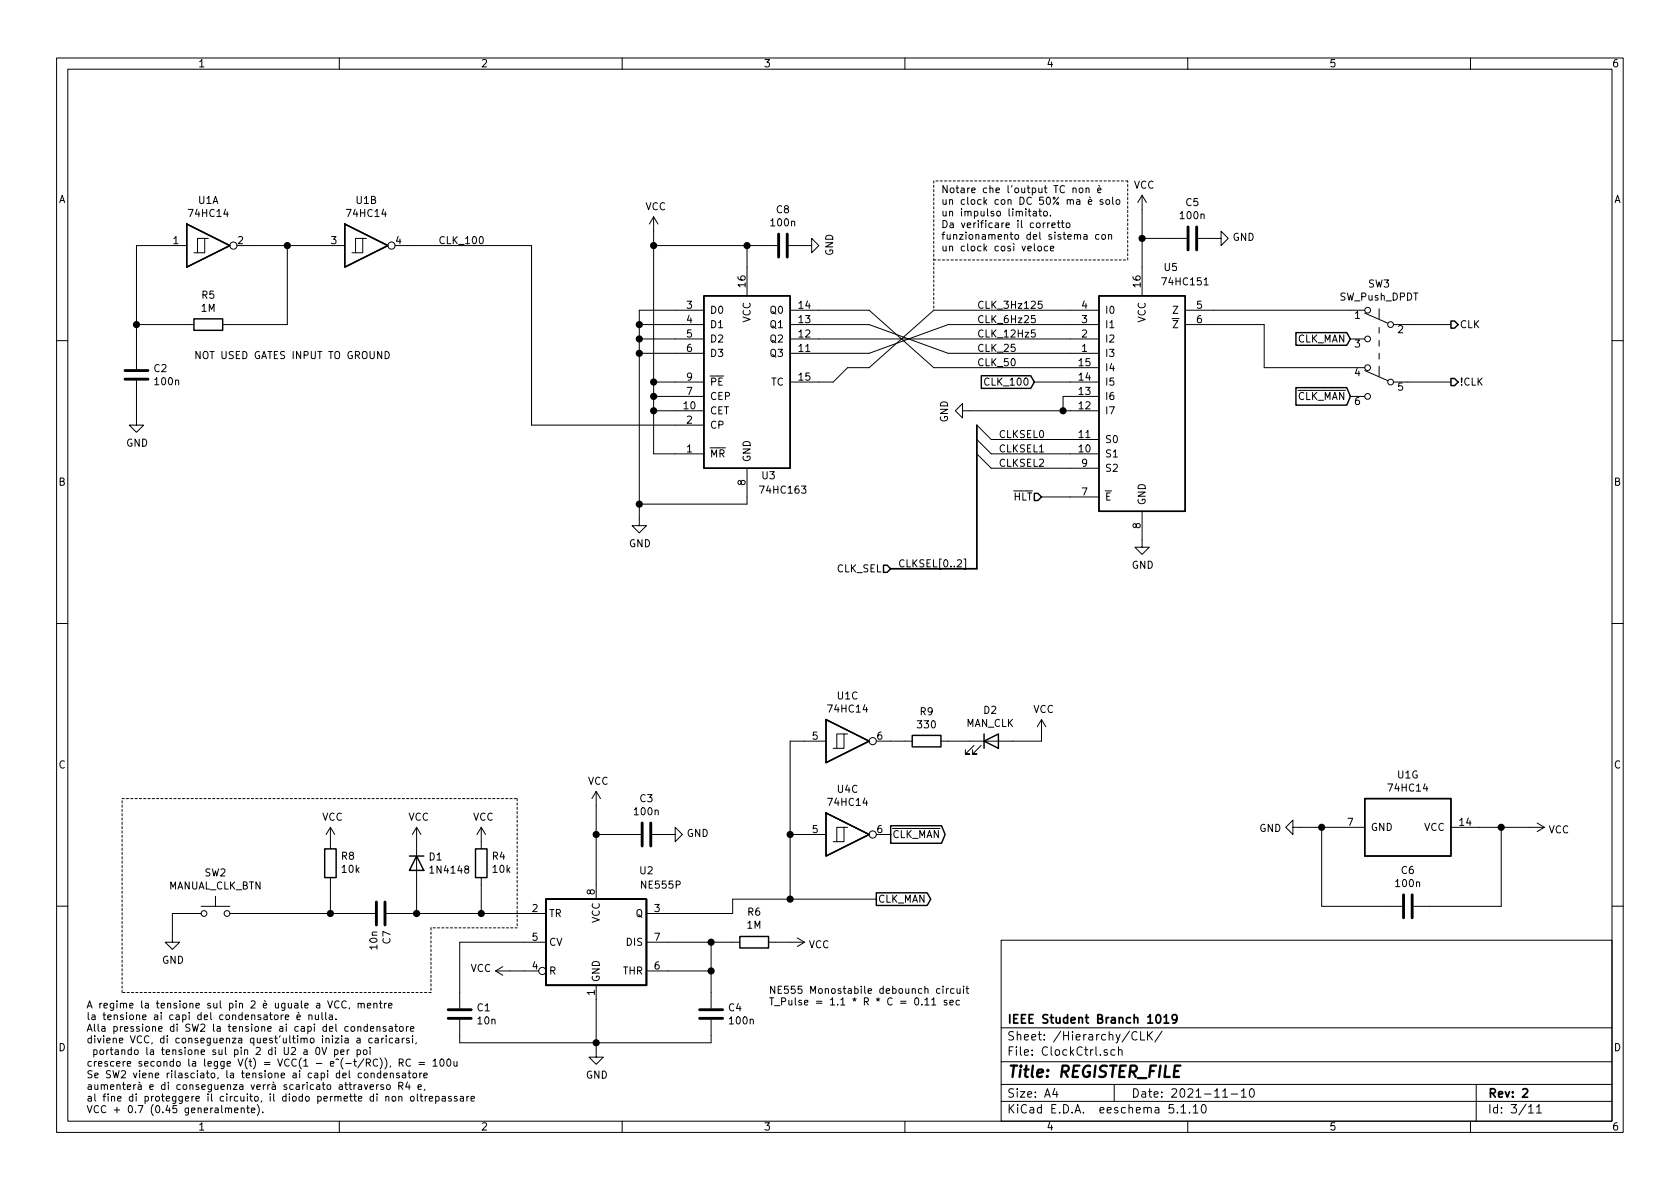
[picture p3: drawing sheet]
<svg xmlns="http://www.w3.org/2000/svg" width="297mm" height="210mm" viewBox="0 0 297 210" stroke-linecap="round" stroke-linejoin="round" font-family="sans-serif">
<g fill="none" stroke="#000" stroke-width=".18">
<path d="M10 10.3h277v189.9h-277zM12 12.2h273v186.1h-273zM60 10.3v1.9M110 10.3v1.9M160 10.3v1.9M210 10.3v1.9M260 10.3v1.9M115.6 38.3v42h8.9M115.6 38.3l-.8 1.3M115.6 38.3l.7 1.3M181.8 37.4h.5M182 36.9v1.1l.3 .2"/>
<path d="M182.7 37.4h.5v.8M183.2 37.7h-.4l-.1 .2v.2h.5M183.7 37.4h.4M183.8 36.9v1.1l.3 .2M184.6 37.4h.3l.3 .2-.1 .5-.3 .1-.3-.2zM184.8 39.4l-.3 .2M185.2 39.4v.9M185.6 39.4l-.4 .2M185.7 38.1v.1M186 39.8l.6-.1-.1-.2-.3-.1-.2 .2v.6h.5M186.9 39.4h.5M187.1 39v1.1l.3 .2"/>
<path d="M187.7 39.4h.4M187.8 39v1.1l.3 .2M188.6 39.5l.3-.1 .3 .2-.1 .6-.4 .1-.1-.2zM189.7 33.4l.2-.2 .3 .1 .1 .8M189.7 33.2v.9M190.9 33.4l.2-.2 .3 .2 .1 .5-.2 .1-.2 .1-.2-.1zM192 33.4l.2-.2 .3 .1 .1 .8M192 33.2v.9M192.4 35.7l.6-.1v-.2l-.4-.1-.2 .2 .1 .6h.5M192.6 34.8l.2 .2M194.1 33.6l.6-.1-.1-.2-.3-.1-.2 .2v.6h.5M194.3 32.8l.1 .1"/>
<path d="M195 35.4l-.3-.1-.2 .2 .1 .2 .4 .1v.3h-.5M195.6 35.4l.2-.1 .3 .1 .1 .5-.1 .2h-.3l-.2-.1zM196.7 34.9v1.1l.2 .1M197.5 35.4l.3-.1 .1 .1v.7h-.3l-.3-.2zM201.9 34.5v17.8M201.9 34.5l-.7 1.3M201.9 34.5l.8 1.3M24.1 57.4h10.2M33 43.4h-8.9v21.9M36.2 42.2h-1.3v2.5M36.8 42.2h-.6v2.5h-1.9M41.9 43.4h19.1"/>
<path d="M50.8 43.4v14h-11.4M64.1 42.2h-1.2v2.5M64.8 42.2h-.7v2.5h-1.9M69.8 43.4h24.2v31.8h30.5M84.9 41.9l.1-.1a.69 .69 0 0 1 .5 .7 .69 .69 0 0 1-.5 .6 .83 .83 0 0 1-.1-1.2zM113 59.9h11.5M113 57.4h11.5M115.6 43.4h21.8M124.5 54.9h-11.5v38.1h1.3l-1.3 1.2-1.2-1.2h1.2M132.1 43.4v8.9M139.4 43.4h4.1v-1.2l1.3 1.2-1.3 1.3v-1.3M139.7 57.4h14l13.9 5.1h26.7"/>
<path d="M139.7 54.9h14l11.4 10.1h29.2M139.7 59.9h54.6M182.9 43.1v1.1l.2 .2M183 55.8h-.6l-.1 .6 .2-.1 .5 .1v.5l-.2 .2-.5-.2M183 58.3h-.6l-.1 .6 .2-.1 .5 .1v.6l-.2 .1-.5-.1M183.5 43.7l.2-.2 .4 .2v.4l-.1 .2-.3 .1-.2-.2zM184.2 53.3h-.6l-.1 .6 .2-.2 .5 .2v.5l-.2 .1-.5-.1M185.2 43.6l-.3-.1-.3 .3 .2 .5h.4M185.7 43.9l.6-.1v-.2l-.4-.1-.2 .2 .1 .6h.5M191.6 41.5h.5l.1 .8M192.2 41.8h-.4l-.2 .2v.3h.6M194.3 41.5h-.3l-.3 .2 .1 .6h.5"/>
<path d="M194.3 57.4h-26.7l-13.9 5.1h-14M194.3 54.9h-29.2l-11.4 10.1h-3.8l-2.6 2.6h-7.6M194.9 41.5h.3l.2 .1v.7h-.4l-.2-.2zM196 41.6l.2-.1h.3v.8M196 41.5v.8M201.9 42.2h7.9M209.5 57.4h14v7.6h17.8M209.5 54.9h31.8M211.8 42.2h4.1v-1.3l1.3 1.3-1.3 1.2v-1.2M212.9 50.4h.7M238.8 59.9h2.5M241.3 55.4l4.1 1.7"/>
<path d="M243.8 54.6v1.8M243.8 57.9v1M246.4 57.4h10.1M10 60.2h2M24.1 67.3v7.9h1.3l-1.3 1.2-1.2-1.2h1.2M68.1 62.1a.64 .64 0 0 1 .7 .7 .64 .64 0 0 1-.7 .6zM113 62.5h11.5M115.6 72.6h8.9M115.6 70.1h8.9M115.6 67.6h8.9M170.2 72.6v-1.2l-1.3 1.2 1.3 1.3v-1.3h24.1M172.7 77.7l2.6 2.6h19"/>
<path d="M172.7 75.2l2.6 2.5h19M182.9 67.6h11.4M194.3 70.1h-6.3v2.5M238.8 70.1h2.5M241.3 65.5l4.1 1.8M243.8 60.2v1M243.8 62.5v1M243.8 64.8v1.7M246.4 67.6h10.1M285 60.2h2M132.1 82.8v6.3h-19.1M169.3 99.1l.4-.1 .3 .1v.2v.2l-.8 .7h.8"/>
<path d="M170.4 98.9h.3v1.8h-.3M172.7 80.3l2.6 2.5h19M184.1 87.9h10.2M201.9 90.4v6.4h1.3l-1.3 1.2-1.2-1.2h1.2M10 110.3h2M285 110.3h2M105.4 139.9v19.1M105.4 139.9l-.8 1.3M105.4 139.9l.8 1.3M146 131.1h-6.3v27.9M149.2 129.8h-1.2v2.5M149.9 129.8h-.7v2.5h-1.9"/>
<path d="M154.9 131.1h6.4M172.2 131.8l-1.5 1.5h.7h-.7v-.7M173.5 131.8l-1.5 1.5h.7h-.7v-.7M184.1 127.2v3.9h-17.7M184.1 127.2l-.7 1.3M184.1 127.2l.8 1.3M38.1 158.5v1.8M58.4 146.3l-.7 1.3M58.4 146.3v3.8M58.4 155.2v6.3M58.4 146.3l.8 1.3M73.7 146.3l-.8 1.3"/>
<path d="M73.7 146.3v15.2M73.7 146.3l.7 1.3M85.1 146.3v3.8M85.1 155.2v6.3M85.1 146.3l-.8 1.3M85.1 146.3l.8 1.3M105.4 147.6h7.9M115.3 147.6h4.1v-1.3l1.2 1.3-1.2 1.2v-1.2M139.7 147.6h6.3M149.2 146.3h-1.2v2.5M149.9 146.3h-.7v2.5h-1.9M154.9 159h-25.4v2.5h-15.2"/>
<path d="M154.9 147.6h2.6M228.6 146.3v-1.3l-1.3 1.3 1.3 1.3v-1.3h12.7M233.7 146.3v14h14.2M256.5 146.3h16.5M265.4 146.3v14h-15.5M271.8 145.5l1.2 .8M273 146.3l-1.2 .8M10 160.2h2M35.6 161.5h-5.1v5.1h1.2l-1.2 1.3-1.3-1.3h1.3M35.6 160.3h5M40.6 161.5h25.7M50.4 179.9l.7-.1-.1-.3h-.4l-.2 .1 .1 .7h.5"/>
<path d="M52.5 179.9l.6-.1-.1-.3h-.3l-.2 .1 .1 .7h.4M54.6 179.6l.2-.1h.3l.1 .8M54.6 179.5v.8M55.8 179.5v.8h.3l.2-.1M56.3 179.5v.8M56.9 179v1.1l.2 .2M57.6 179v1.1l.2 .2M57.9 177l.5 1.3 .4-1.3M58.2 179.5h.5l.1 .8M58.8 179.8h-.4l-.2 .2v.3h.6M59.9 177.1a.51 .51 0 0 0-.6 0 .51 .51 0 0 0-.1 .6 .46 .46 0 0 0 .2 .5 .46 .46 0 0 0 .5-.1M61.2 177.1a.51 .51 0 0 0-.6 0 .51 .51 0 0 0-.2 .6 .46 .46 0 0 0 .3 .5 .46 .46 0 0 0 .5-.1"/>
<path d="M61.8 178.2l-.1 .2M63.3 177.5l.2-.1 .3 .1 .1 .8M63.3 177.4v.9M63.9 177.6l.2-.2 .2 .1 .1 .8M64.9 177.8l.7-.1-.1-.2-.4-.1-.2 .2 .1 .6h.5M66.1 177.5l.2-.1 .3 .1v.8M66.1 177.4v.9M67.1 177.4h.5M67.3 177v1.1l.3 .2M68 177.4v.9M68.3 161.5h28.2M68.4 177.4l-.4 .2"/>
<path d="M68.7 177.8l.6-.1-.1-.2-.3-.1-.2 .2 .1 .6h.4M87.6 171.7l1.3 .8M87.6 171.7h7.6M88.9 170.9l-1.3 .8M96.5 166.6h-15.2v11.7M105.4 174.2v12.7h1.3l-1.3 1.3-1.3-1.3h1.3M114.3 171.7h11.4M114.3 166.6h16.5M125.7 166.6v11.7M135.9 166.6h6.3M141 165.9l1.2 .7M142.2 166.6l-1.2 .8"/>
<path d="M161.8 176.6l.2-.2a.69 .69 0 0 1 .5 .7 .69 .69 0 0 1-.5 .6l-.2-.2-.1-.3zM163 177.6v.1M163.5 176.8l.4-.4v1.3M163.5 177.7h.8M164.7 176.8l.4-.4v1.3M164.7 177.7h.8M166.2 174.9l-.4-.1-.2 .3 .1 .5h.5M166.7 174.4v.1M166.7 174.8v.9M167.3 174.8v.9M167.4 176.9h-.3l-.2 .2 .1 .1 .4 .2v.3h-.5M167.7 174.8l-.4 .3"/>
<path d="M167.9 177.3l.7-.1-.1-.3h-.4l-.2 .2 .1 .6h.5M168.7 174.9l-.4-.1-.2 .3 .1 .5h.5M169.2 174.8l.1 .8 .3 .1 .1-.2M169.6 176.9h-.3l-.3 .2 .2 .6h.4M169.7 174.8v.9M170.4 174.4v.1M170.4 174.8v.9M170.8 174.8h.5M171 174.4v1.1l.3 .2M177 166.3h108v32h-108zM285 160.2h2M40.4 196.1l.2-.2 .3 .1v.8"/>
<path d="M41.5 196.3l.6-.1-.1-.2-.3-.1-.2 .2 .1 .6h.4M42.6 196.1l.2-.2 .3 .1 .1 .8M42.6 195.9v.9M43.6 195.9h.5M43.8 195.5v1.1l.3 .2M44.4 196.3l.7-.1-.1-.2-.4-.1-.2 .2 .1 .6h.5M45.5 195.3a1.47 1.47 0 0 1 0 2M46.5 196.6v.2M53.8 185.7h.5v.8M54.3 185.9l-.4 .1-.2 .2 .1 .2h.5M55.9 185.3l.2-.1a.69 .69 0 0 1 .5 .6 .69 .69 0 0 1-.5 .7l-.2-.1-.1-.4zM56.9 185.2l.4 1.3 .5-1.3"/>
<path d="M59.2 185.7l.3-.1 .3 .3-.2 .5h-.4M59.2 185.6v1.3M59.4 180.2v.1M60 198.3v1.9M60.2 186l.6-.1v-.2l-.4-.1-.2 .2 .1 .6h.5M61.4 185.6v.9M61.7 185.6l-.3 .3M62.1 181.7l.2-.2 .4 .2v.4l-.1 .2-.3 .1-.2-.2zM63.1 183.6h.5l.1 .8M63.1 185.7l.4-.1 .3 .3-.2 .5h-.5M63.1 185.6v1.3M63.3 181.7l.1-.2 .4 .1v.8"/>
<path d="M63.3 181.5v.9M63.4 191.9h.5v.8M63.7 183.9h-.4l-.2 .2v.3h.6M63.9 189.8h-.3l-.3 .2 .1 .5h.5M63.9 192.1l-.4 .1-.2 .1 .1 .3h.5M64.3 185.7l.3-.1 .3 .3-.1 .5-.3 .1-.2-.1zM64.4 191.8l.3 .9 .3-.9M64.5 189.9l.1-.1 .4 .1 .1 .5-.2 .1-.3 .1-.1-.1zM64.9 181.6l-.3-.1-.3 .3 .2 .5h.4M64.9 181.1v1.3M65.4 185.2v.1M65.4 192.2l.6-.1v-.2l-.4-.1-.2 .2 .1 .6h.5"/>
<path d="M65.4 185.6v.9M65.5 181.9l.6-.1-.1-.2-.3-.1-.2 .2 .1 .6h.4M65.6 189.9l.2-.1h.3l.1 .8M65.6 189.8v.8M65.8 183.6h-.4l-.2 .2 .1 .6h.5M66.3 183.6h.5l.1 .8M66.6 191.8v.9M66.6 181.7l.2-.2 .3 .1 .1 .8M66.6 181.5v.9M66.8 187.4a.51 .51 0 0 0-.7 0 .51 .51 0 0 0-.1 .6 .46 .46 0 0 0 .2 .5 .46 .46 0 0 0 .6-.1M66.9 183.9h-.4l-.2 .2v.3h.6M67 191.8l-.3 .1-.1 .1"/>
<path d="M67.2 187.1a1.4 1.4 0 0 1 0 1.9M67.3 189.8h-.3l-.3 .2 .1 .5h.5M67.3 189.3v1.3M67.5 183.6v.8M67.8 191.9l-.3-.1-.2 .2 .1 .2 .4 .1v.3h-.5M67.9 183.6l-.4 .2M67.9 190.2l.6-.1-.1-.3h-.4l-.1 .1v.6h.5M68 187.1a1.47 1.47 0 0 1 0 1.9M68.2 181.6l-.3-.1-.2 .2 .1 .2 .4 .1v.3h-.5M68.2 194l.2-.1h.3l.1 .8M68.3 183.2v.1M68.3 183.6v.8"/>
<path d="M68.5 191.9l.3-.1 .2 .2-.1 .6-.3 .1-.2-.2zM68.8 181.6h.5l.1 .8M69 189.9l.2-.1h.3v.8M69 189.8v.8M69.1 188.5l-.2 .2M69.4 181.8l-.5 .1-.1 .2 .1 .3 .5-.1M69.4 183.6h-.3l-.3 .2 .1 .6h.5M69.4 193.9h.3l.2 .1 .1 .5-.2 .2h-.3l-.1-.1zM69.8 181.5h.5M70 181.1v1.1l.3 .2M70 183.6h.5v.8M70.5 183.9h-.4l-.2 .2 .1 .3h.5"/>
<path d="M70.5 192h.6l.1-.2v-.3l-.2-.1h-.5v1.3M70.5 194l.2-.1h.3l.1 .8M70.5 193.9v.8M70.6 187.9h.6v-.5l-.1-.1h-.5v1.2M70.6 189.8h-.3l-.2 .1 .1 .2 .4 .1v.3h-.5M70.7 181.7l.2-.2 .3 .2 .1 .4-.1 .2-.3 .1-.2-.2zM70.8 192l.4 .7M70.9 187.9l.4 .6M71.1 183.6v.8M71.2 189.8h.5v.8M71.5 183.6l-.4 .2M71.7 190.1h-.4l-.2 .2 .1 .2h.5"/>
<path d="M71.9 181.5v.9M72 191.3l-.3 .9h.8M72.2 189.8h.4M72.2 181.5l-.2 .1-.1 .2M72.3 183.6h-.3l-.1 .2v.1l.4 .2v.3h-.4M72.3 189.3v1.1l.3 .2M72.3 191.8v.9M72.6 181.9l.6-.1-.1-.2-.4-.1-.1 .2v.6h.5M72.6 187.4a.6 .6 0 0 0-.9 .4 .6 .6 0 0 0 .6 .7l.3-.1M72.7 193.9h.3l.2 .1-.1 .7h-.3l-.2-.2zM72.9 183.2v.1M72.9 183.6v.8"/>
<path d="M73.1 189.9l.1-.1 .4 .1 .1 .5-.2 .1-.3 .1-.1-.1zM73.6 184.4l-.1 .2M73.8 193.4v1.1l.2 .2M73.9 192.2l.6-.1-.1-.2-.3-.1-.2 .2 .1 .6h.4M74.1 187.9h1M74.1 188.2h1M74.2 189.8v.8M74.3 193.9h.5M74.4 193.4v1.1l.4 .2M74.6 189.8h-.3l-.1 .2M74.9 190.2l.6-.1v-.3h-.4l-.2 .1 .1 .6h.5M75.1 192.6l-.1 .2"/>
<path d="M75.2 193.9v.8M75.5 193.9h-.2l-.1 .2M75.9 194.3l.6-.1v-.3h-.4l-.2 .2 .1 .6h.5M76.6 187.6l.3-.3v1.2M76.6 188.5h.7M77 193.9h.4l.2 .2-.1 .6h-.5M77 193.9v1.2M77.9 187.4l.2-.1a.67 .67 0 0 1 .4 .6 .67 .67 0 0 1-.4 .6l-.3-.2v-.2zM78.2 193.9h.5v.8M78.7 194.2h-.4l-.2 .2 .2 .3h.4M79.1 187.4l.2-.1a.69 .69 0 0 1 .4 .6 .69 .69 0 0 1-.4 .6l-.2-.1-.1-.3zM79.8 193.9h-.3l-.2 .2v.1l.5 .2v.3h-.5"/>
<path d="M80.3 187.7v.8h.3l.2-.1M80.8 193.9h-.3l-.2 .2 .1 .1 .4 .2v.3h-.5M80.8 187.7v.8M81.3 180.3v4.1h44.4v-4.1M81.4 193.9h.5v.8M81.9 194.2h-.4l-.1 .2v.3h.5M82.5 193.9v.8M82.9 193.9l-.4 .2M83.3 194.3l.6-.1-.1-.3h-.3l-.2 .2v.6h.5M110 198.3v1.9M160 198.3v1.9M177 194.8h108"/>
<path d="M177 191.8h108M177 187.8h108M177 181.8h108M186.5 192.5l-.4 1h1M186.8 193v1M195.8 185.7l-.4-.1-.2 .2 .1 .2 .5 .2v.3h-.6M197 191.8v3M197.1 185.7l-.4-.1-.3 .3 .1 .6 .2 .1 .4-.1M197.8 185.7l.2-.1 .3 .1 .1 .9M197.8 185.1v1.5M201 182.6a.59 .59 0 0 0-.7 0 .59 .59 0 0 0-.2 .7 .56 .56 0 0 0 .3 .5 .56 .56 0 0 0 .6 0M201.7 182.4v1.5h.7"/>
<path d="M202.9 182.4v1.5M203.1 183.1l.7 .8M203.8 182.4l-.9 .9M205.5 182.3l-1.3 2M208.2 196.7v.1M208.8 195.8l.4-.5v1.5M208.8 196.8h.9M210 198.3v1.9M210.3 196.7v.1M211 195.8l.4-.5v1.5M211 196.8h.8M212.6 195.4l.2-.1a.8 .8 0 0 1 .5 .8 .8 .8 0 0 1-.5 .7 1 1 0 0 1-.2-1.4z"/>
<path d="M216.2 194h.8M217.7 193.5h1.1M219.5 193l.4-.5v1.5M219.5 194h.8M221.1 192.6l.2-.1a.8 .8 0 0 1 .5 .8 .8 .8 0 0 1-.5 .7 1 1 0 0 1-.2-1.4zM260 198.3v1.9M261 191.8v6.5M270.3 195.8l.4-.5v1.5M270.3 196.8h.8M271.7 195.8l.4-.5v1.5M271.7 196.8h.8"/>
<circle cx="41.3" cy="43.4" r=".63"/>
<circle cx="69.2" cy="43.4" r=".63"/>
<circle cx="241.8" cy="59.9" r=".51"/>
<circle cx="241.8" cy="54.9" r=".51"/>
<circle cx="245.9" cy="57.4" r=".51"/>
<circle cx="241.8" cy="70.1" r=".51"/>
<circle cx="241.8" cy="65" r=".51"/>
<circle cx="245.9" cy="67.6" r=".51"/>
<circle cx="154.3" cy="131.1" r=".63"/>
<circle cx="154.3" cy="147.6" r=".63"/>
<circle cx="36.1" cy="161.5" r=".51"/>
<circle cx="40.1" cy="161.5" r=".51"/>
<circle cx="95.9" cy="171.7" r=".63"/>
</g>
<path d="M172.7 75.2v25.4h-15.2M204.5 179.6l.2-.2a.81 .81 0 0 1 .6 .6 .81 .81 0 0 1-.3 .8l-.1 .1a.79 .79 0 0 1-.4-1.3zM205.8 179.9l.4-.5v1.5M205.8 180.9h.9M208.1 180.1l-.1 .1a.48 .48 0 0 1-.6 .1l-.2-.2 .2-.6a.48 .48 0 0 1 .6 .1 1.27 1.27 0 0 1-.2 1.2l-.4 .1M269.2 192.7l.3-.2h.3l.3 .5-.9 1h.9" fill="none" stroke="#000" stroke-width=".3"/>
<path d="M208.7 188.4h-1l-.2 2h1" fill="none" stroke="#000" stroke-width=".41"/>
<g fill="none" stroke="#000" stroke-width=".25">
<path d="M33 39.6l7.6 3.8-7.6 3.8zM61 39.6l7.6 3.8-7.6 3.8zM34.3 56.4h5.1v2h-5.1zM124.5 52.3h15.2v30.5h-15.2zM194.3 52.3h15.2v38.1h-15.2zM229.1 58.8h9l.7 1.1-.7 1.2h-9zM256.5 56.8h.7l.6 .6-.6 .6h-.7zM173.5 66.4h8.7l.7 1.2-.7 1.1h-8.7zM229.1 68.5h9l.7 1.6-.7 1.5h-9zM256.5 66.9h.7l.6 .7-.6 .6h-.7zM156.2 99.9h.6l.7 .7-.7 .6h-.6zM182.9 87.2h.6l.6 .7-.6 .6h-.6z"/>
<path d="M146 127.2l7.7 3.9-7.7 3.8zM161.3 130h5.1v2.1h-5.1zM174 131.1l2.5-1.3v2.5zM174 129.8v2.5M57.4 150.1h2v5.1h-2zM72.4 151.4h2.5M73.7 151.4l1.2 2.5h-2.5zM84.1 150.1h2v5.1h-2zM96.5 159h17.8v15.2h-17.8zM146 143.8l7.7 3.8-7.7 3.8zM154.9 157.9h9l.7 1.1-.7 1.1h-9zM157.5 146h9l.6 1.6-.6 1.5h-9z"/>
<path d="M241.3 141.2h15.2v10.2h-15.2zM130.8 165.6h5.1v2h-5.1z"/>
</g>
<g fill="none" stroke="#000" stroke-width=".51">
<path d="M137.7 41.4v4.1M139.2 41.4v4.1M210.1 40.1v4.1M211.6 40.1v4.1M22.1 67.1h4.1M22.1 65.5h4.1M66.5 159.5v4.1M68.1 159.5v4.1M113.5 145.5v4.1M115.1 145.5v4.1M248.2 158.2v4.1M249.7 158.2v4.1"/>
<path d="M79.2 178.6h4.1M123.7 178.6h4.1M79.2 180.1h4.1M123.7 180.1h4.1"/>
</g>
<path d="M165.1 32v22.9M199.4 32h-34.3M165.1 46h34.3M199.4 46v-14M21.6 141.2h69.8M91.4 141.2v22.9M21.6 175.5v-34.3M76.2 175.5h-54.6M76.2 164.1v11.4M91.4 164.1h-15.2" fill="none" stroke="#000" stroke-width=".18" stroke-dasharray=".4 .4"/>
<g fill="#000" stroke="#000" stroke-width=".25">
<circle cx="24.1" cy="57.4" r=".51"/>
<circle cx="50.8" cy="43.4" r=".51"/>
<circle cx="113" cy="57.4" r=".51"/>
<circle cx="113" cy="59.9" r=".51"/>
<circle cx="115.6" cy="43.4" r=".51"/>
<circle cx="132.1" cy="43.4" r=".51"/>
<circle cx="201.9" cy="42.2" r=".51"/>
<circle cx="113" cy="62.5" r=".51"/>
<circle cx="115.6" cy="67.6" r=".51"/>
<circle cx="115.6" cy="72.6" r=".51"/>
<circle cx="115.6" cy="70.1" r=".51"/>
<circle cx="188" cy="72.6" r=".51"/>
<circle cx="113" cy="89.1" r=".51"/>
<circle cx="105.4" cy="147.6" r=".51"/>
<circle cx="139.7" cy="159" r=".51"/>
<circle cx="139.7" cy="147.6" r=".51"/>
<circle cx="233.7" cy="146.3" r=".51"/>
<circle cx="265.4" cy="146.3" r=".51"/>
<circle cx="58.4" cy="161.5" r=".51"/>
<circle cx="73.7" cy="161.5" r=".51"/>
<circle cx="85.1" cy="161.5" r=".51"/>
<circle cx="125.7" cy="171.7" r=".51"/>
<circle cx="125.7" cy="166.6" r=".51"/>
<circle cx="105.4" cy="184.4" r=".51"/>
</g>
<text font-size="2.8" x="178" y="190.5">Title: REGISTER_FILE</text>
<g font-size="2.1">
<text x="178" y="184">Sheet: /Hierarchy/CLK/</text>
<text x="178" y="181">IEEE Student Branch 1019</text>
<text x="178" y="186.7">File: ClockCtrl.sch</text>
<text x="178" y="196.9">KiCad E.D.A. eeschema 5.1.10</text>
<text x="178" y="194.1">Size: A4</text>
<text x="200" y="194.1">Date: 2021-11-10</text>
<text x="263" y="194.1">Rev: 2</text>
<text x="263" y="196.9">Id: 3/11</text>
</g>
<g font-size="1.8">
<text x="35" y="11.9">1</text>
<text x="85" y="11.9">2</text>
<text x="135" y="11.9">3</text>
<text x="185" y="11.9">4</text>
<text x="235" y="11.9">5</text>
<text x="285" y="11.9">6</text>
<text x="10.4" y="35.9">A</text>
<text x="166.4" y="34.2">Notare che l'output TC non è</text>
<text x="200.5" y="33.4">VCC</text>
<text x="285.4" y="35.9">A</text>
<text x="33.6" y="38.4">74HC14</text>
<text x="35.1" y="36.1">U1A</text>
<text x="61.5" y="38.4">74HC14</text>
<text x="63" y="36.1">U1B</text>
<text x="114.1" y="37.2">VCC</text>
<text x="136.4" y="40">100n</text>
<text x="137.3" y="37.7">C8</text>
<text x="166.4" y="36.2">un clock con DC 50% ma è solo</text>
<text x="166.4" y="38.3">un impulso limitato.</text>
<text x="166.4" y="40.3">Da verificare il corretto</text>
<text x="208.8" y="38.8">100n</text>
<text x="209.7" y="36.4">C5</text>
<text x="30.6" y="43.2">1</text>
<text x="42.1" y="43.2">2</text>
<text x="58.6" y="43.2">3</text>
<text x="70" y="43.2">4</text>
<text x="77.5" y="43.2">CLK_100</text>
<text x="147.3" y="45.3" transform="rotate(-90 147.3 45.3)">GND</text>
<text x="166.4" y="42.4">funzionamento del sistema con</text>
<text x="166.4" y="44.4">un clock così veloce</text>
<text x="205.9" y="47.9">U5</text>
<text x="217.9" y="42.6">GND</text>
<text x="35.7" y="52.8">R5</text>
<text x="131.8" y="50.7" transform="rotate(-90 131.8 50.7)">16</text>
<text x="201.7" y="50.7" transform="rotate(-90 201.7 50.7)">16</text>
<text x="205.8" y="50.5">74HC151</text>
<text x="236.9" y="53.2">SW_Push_DPDT</text>
<text x="241.9" y="50.8">SW3</text>
<text x="35.6" y="55.1">1M</text>
<text x="121.4" y="54.6">3</text>
<text x="121.4" y="57.1">4</text>
<text x="121.4" y="59.7">5</text>
<text x="125.5" y="55.5">D0</text>
<text x="125.5" y="58">D1</text>
<text x="132.7" y="57.1" transform="rotate(-90 132.7 57.1)">VCC</text>
<text x="136.3" y="58">Q1</text>
<text x="136.3" y="55.5">Q0</text>
<text x="141.3" y="59.7">12</text>
<text x="141.3" y="57.1">13</text>
<text x="141.3" y="54.6">14</text>
<text x="172.7" y="57.1">CLK_6Hz25</text>
<text x="172.7" y="54.6">CLK_3Hz125</text>
<text x="172.7" y="59.7">CLK_12Hz5</text>
<text x="191.3" y="59.7">2</text>
<text x="191.3" y="57.1">3</text>
<text x="191.3" y="54.6">4</text>
<text x="195.3" y="58">I1</text>
<text x="195.3" y="55.5">I0</text>
<text x="202.6" y="57.1" transform="rotate(-90 202.6 57.1)">VCC</text>
<text x="207.4" y="55.5">Z</text>
<text x="207.4" y="58">Z</text>
<text x="211.6" y="54.6">5</text>
<text x="211.6" y="57.1">6</text>
<text x="239.5" y="56.4">1</text>
<text x="247.2" y="58.9">2</text>
<text x="258.1" y="58">CLK</text>
<text x="27.3" y="65.8">C2</text>
<text x="34.3" y="63.5">NOT USED GATES INPUT TO GROUND</text>
<text x="121.4" y="62.2">6</text>
<text x="125.5" y="60.6">D2</text>
<text x="125.5" y="63.1">D3</text>
<text x="136.3" y="63.1">Q3</text>
<text x="136.3" y="60.6">Q2</text>
<text x="141.3" y="62.2">11</text>
<text x="172.7" y="64.8">CLK_50</text>
<text x="172.7" y="62.2">CLK_25</text>
<text x="190.8" y="64.8">15</text>
<text x="191.3" y="62.2">1</text>
<text x="195.3" y="63.1">I3</text>
<text x="195.3" y="65.7">I4</text>
<text x="195.3" y="60.6">I2</text>
<text x="229.3" y="60.6">CLK_MAN</text>
<text x="239.5" y="61.5">3</text>
<text x="27.5" y="68.1">100n</text>
<text x="121.4" y="69.8">7</text>
<text x="121.4" y="67.3">9</text>
<text x="125.5" y="70.7">CEP</text>
<text x="125.5" y="68.2">PE</text>
<text x="136.3" y="68.2">TC</text>
<text x="141.3" y="67.3">15</text>
<text x="174.5" y="68.2">CLK_100</text>
<text x="190.8" y="69.8">13</text>
<text x="190.8" y="67.3">14</text>
<text x="195.3" y="70.7">I6</text>
<text x="195.3" y="68.2">I5</text>
<text x="229.3" y="70.7">CLK_MAN</text>
<text x="239.5" y="66.5">4</text>
<text x="239.5" y="71.6">6</text>
<text x="247.2" y="69.1">5</text>
<text x="258.1" y="68.2">!CLK</text>
<text x="121" y="72.4">10</text>
<text x="121.4" y="74.9">2</text>
<text x="125.5" y="73.3">CET</text>
<text x="125.5" y="75.8">CP</text>
<text x="167.6" y="74.7" transform="rotate(-90 167.6 74.7)">GND</text>
<text x="176.5" y="77.5">CLKSEL0</text>
<text x="190.8" y="77.5">11</text>
<text x="190.8" y="72.4">12</text>
<text x="195.3" y="73.3">I7</text>
<text x="22.3" y="79">GND</text>
<text x="121.4" y="80">1</text>
<text x="125.5" y="80.9">MR</text>
<text x="132.7" y="81.8" transform="rotate(-90 132.7 81.8)">GND</text>
<text x="176.5" y="82.5">CLKSEL2</text>
<text x="176.5" y="80">CLKSEL1</text>
<text x="190.8" y="80">10</text>
<text x="191.3" y="82.5">9</text>
<text x="195.3" y="80.9">S1</text>
<text x="195.3" y="78.4">S0</text>
<text x="195.3" y="83.4">S2</text>
<text x="10.4" y="85.9">B</text>
<text x="131.8" y="85.8" transform="rotate(-90 131.8 85.8)">8</text>
<text x="134.7" y="87.3">74HC163</text>
<text x="134.8" y="84.8">U3</text>
<text x="179.2" y="88.5">HLT</text>
<text x="191.3" y="87.6">7</text>
<text x="195.3" y="88.5">E</text>
<text x="202.6" y="89.4" transform="rotate(-90 202.6 89.4)">GND</text>
<text x="285.4" y="85.9">B</text>
<text x="201.7" y="93.4" transform="rotate(-90 201.7 93.4)">8</text>
<text x="111.2" y="96.8">GND</text>
<text x="147.9" y="101.2">CLK_SEL</text>
<text x="158.7" y="100.3">CLKSEL[0..2]</text>
<text x="200.1" y="100.6">GND</text>
<text x="148.1" y="123.7">U1C</text>
<text x="143.7" y="130.8">5</text>
<text x="146.6" y="126">74HC14</text>
<text x="155.1" y="130.8">6</text>
<text x="162.4" y="128.8">330</text>
<text x="162.7" y="126.5">R9</text>
<text x="170.8" y="128.5">MAN_CLK</text>
<text x="174" y="126.2">D2</text>
<text x="182.7" y="126.1">VCC</text>
<text x="10.4" y="135.9">C</text>
<text x="247.1" y="137.7">U1G</text>
<text x="285.4" y="135.9">C</text>
<text x="103.9" y="138.8">VCC</text>
<text x="113.2" y="141.9">C3</text>
<text x="146.6" y="142.5">74HC14</text>
<text x="148.1" y="140.2">U4C</text>
<text x="245.7" y="140">74HC14</text>
<text x="56.9" y="145.1">VCC</text>
<text x="72.2" y="145.1">VCC</text>
<text x="83.6" y="145.1">VCC</text>
<text x="112.3" y="144.2">100n</text>
<text x="121.4" y="148">GND</text>
<text x="143.7" y="147.3">5</text>
<text x="155.1" y="147.3">6</text>
<text x="157.7" y="148.2">CLK_MAN</text>
<text x="222.7" y="147.1">GND</text>
<text x="238.3" y="146">7</text>
<text x="242.3" y="146.9">GND</text>
<text x="251.8" y="146.9">VCC</text>
<text x="258.1" y="146">14</text>
<text x="273.8" y="147.4">VCC</text>
<text x="36.2" y="155">SW2</text>
<text x="60.4" y="152">R8</text>
<text x="60.5" y="154.4">10k</text>
<text x="75.9" y="152.2">D1</text>
<text x="76.4" y="154.5">1N4148</text>
<text x="87.1" y="152">R4</text>
<text x="87.2" y="154.4">10k</text>
<text x="113.2" y="154.6">U2</text>
<text x="247.8" y="154.6">C6</text>
<text x="29.7" y="157.3">MANUAL_CLK_BTN</text>
<text x="94.1" y="161.3">2</text>
<text x="105.2" y="158.2" transform="rotate(-90 105.2 158.2)">8</text>
<text x="113.6" y="157.1">NE555P</text>
<text x="115.7" y="161.3">3</text>
<text x="132.2" y="161.9">R6</text>
<text x="155.2" y="159.6">CLK_MAN</text>
<text x="246.9" y="156.9">100n</text>
<text x="66.7" y="167.8" transform="rotate(-90 66.7 167.8)">10n</text>
<text x="69" y="166.9" transform="rotate(-90 69 166.9)">C7</text>
<text x="94.1" y="166.4">5</text>
<text x="97" y="162.2">TR</text>
<text x="97" y="167.3">CV</text>
<text x="106" y="163.2" transform="rotate(-90 106 163.2)">VCC</text>
<text x="110.8" y="167.3">DIS</text>
<text x="112.4" y="162.2">Q</text>
<text x="115.7" y="166.4">7</text>
<text x="132.1" y="164.2">1M</text>
<text x="143" y="167.7">VCC</text>
<text x="28.7" y="170.4">GND</text>
<text x="83.2" y="171.9">VCC</text>
<text x="94.1" y="171.4">4</text>
<text x="97" y="172.3">R</text>
<text x="106" y="173.7" transform="rotate(-90 106 173.7)">GND</text>
<text x="110.2" y="172.3">THR</text>
<text x="115.7" y="171.4">6</text>
<text x="15.2" y="178.3">A regime la tensione sul pin 2 è uguale a VCC, mentre</text>
<text x="84.4" y="178.8">C1</text>
<text x="105.2" y="176" transform="rotate(-90 105.2 176)">1</text>
<text x="128.9" y="178.8">C4</text>
<text x="135.9" y="175.7">NE555 Monostabile debounch circuit</text>
<text x="135.9" y="177.8">T_Pulse = 1.1 * R * C = 0.11 sec</text>
<text x="10.4" y="185.9">D</text>
<text x="15.2" y="180.4">la tensione ai capi del condensatore è nulla.</text>
<text x="15.2" y="182.4">Alla pressione di SW2 la tensione ai capi del condensatore</text>
<text x="15.2" y="184.5">diviene VCC, di conseguenza quest'ultimo inizia a caricarsi,</text>
<text x="84.5" y="181.1">10n</text>
<text x="129.1" y="181.1">100n</text>
<text x="285.4" y="185.9">D</text>
<text x="15.2" y="188.6">crescere secondo la legge V(t) = VCC(1 - e^(-t/RC)), RC = 100u</text>
<text x="15.2" y="190.7">Se SW2 viene rilasciato, la tensione ai capi del condensatore</text>
<text x="15.7" y="186.6">portando la tensione sul pin 2 di U2 a 0V per poi</text>
<text x="103.6" y="190.7">GND</text>
<text x="15.2" y="192.7">aumenterà e di conseguenza verrà scaricato attraverso R4 e,</text>
<text x="15.2" y="194.8">al fine di proteggere il circuito, il diodo permette di non oltrepassare</text>
<text x="15.2" y="196.8">VCC + 0.7 (0.45 generalmente).</text>
<text x="35" y="199.9">1</text>
<text x="85" y="199.9">2</text>
<text x="135" y="199.9">3</text>
<text x="185" y="199.9">4</text>
<text x="235" y="199.9">5</text>
<text x="285" y="199.9">6</text>
</g>
</svg>
